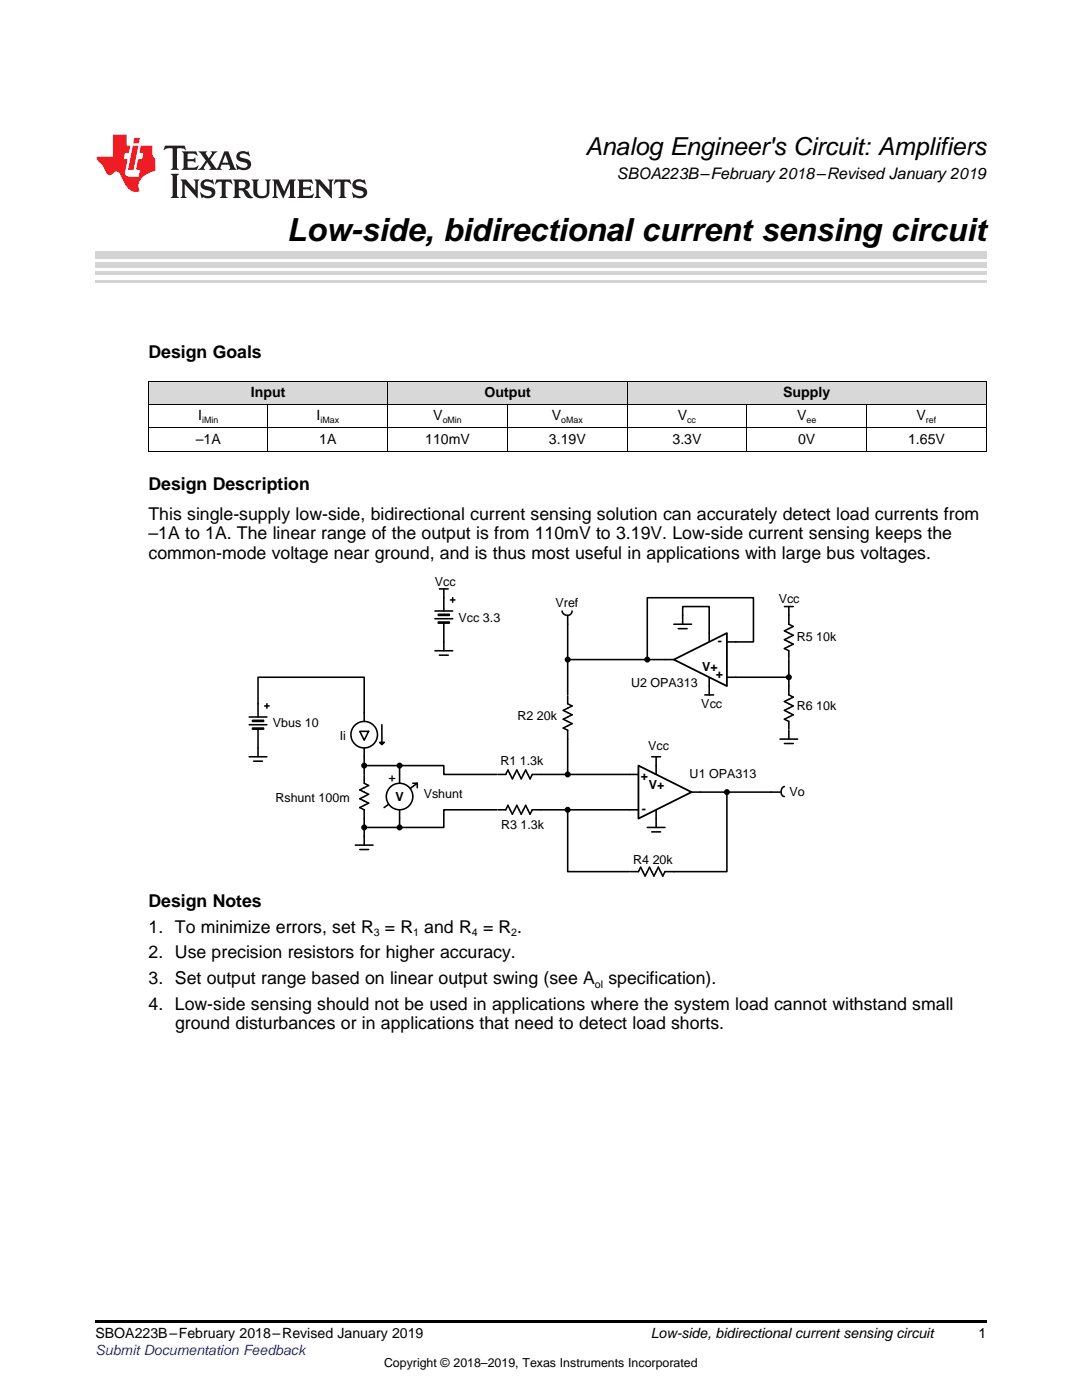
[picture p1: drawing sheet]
<svg xmlns="http://www.w3.org/2000/svg" width="216mm" height="279mm" viewBox="0 0 216 279" stroke-linecap="round" stroke-linejoin="round" font-family="sans-serif">
<g fill="#d8d8d8">
<path d="M29.6 76.1h23.9v4.7h-23.9z"/>
<path d="M53.5 76.1h23.9v4.7h-23.9z"/>
<path d="M77.4 76.1h23.9v4.7h-23.9z"/>
<path d="M101.3 76.1h23.9v4.7h-23.9z"/>
<path d="M125.2 76.1h23.8v4.7h-23.8z"/>
<path d="M149 76.1h23.9v4.7h-23.9z"/>
<path d="M172.9 76.1h23.9v4.7h-23.9z"/>
</g>
<path d="M19 263.5h177.8v.6h-177.8z" fill="#000"/>
<g fill="#000">
<circle cx="113.3" cy="131.6" r=".44"/>
<circle cx="129.2" cy="131.6" r=".44"/>
<circle cx="157.4" cy="135.2" r=".44"/>
<circle cx="72.7" cy="152.8" r=".44"/>
<circle cx="79.7" cy="152.8" r=".44"/>
<circle cx="113.3" cy="154.6" r=".44"/>
<circle cx="145" cy="158.1" r=".44"/>
<circle cx="72.7" cy="165.1" r=".44"/>
<circle cx="79.7" cy="165.1" r=".44"/>
<circle cx="113.3" cy="161.6" r=".44"/>
</g>
<g fill="none" stroke="#000" stroke-width=".31">
<path d="M87.7 117.5h1.7M88.6 117.5v1.8M86.8 129.9h3.5M87.7 130.8h1.7M88.6 128.1v1.8M113.3 138.9v1.6l.9 .4-1.8 .9 1.8 .9-1.8 .8 1.8 .9-1.8 .9 .9 .4v1.8M134.5 124.6h3.5M135.3 125.5h1.8M136.2 122.8v1.8M140.6 138.7h1.8M141.5 136.9v1.8M156.5 121.1h1.8"/>
<path d="M157.4 121.1v1.7M49.7 151h3.6M49.7 143.1h3.6M50.6 151.9h1.8M51.5 149.3v1.7M52.8 140.9h.9M53.3 140.5v.8M71.8 146h1.8l-.9 1.7zM72.7 142.2v1.8M72.7 149.3v1.7M72.7 154.8v1.5l.9 .5-1.8 .8 1.8 .9-1.8 .9 1.8 .9-1.8 .9 .9 .4v1.8M75.8 148.2h.8l-.4 .4z"/>
<path d="M76.2 144.6v3.6M99.4 154.6h1.5l.5-.9 .8 1.7 .9-1.7 .9 1.7 .9-1.7 .9 1.7 .4-.8h1.8M130 151h1.8M130.9 151v1.8M153.9 158.1h1.7M155.6 147.5h3.6M156.5 157a1.07 1.07 0 0 0-.6 1 1.07 1.07 0 0 0 .6 1M156.5 148.4h1.8M157.4 145.7v1.8M70.9 168.7h3.5M71.8 169.5h1.8M72.7 166.9v1.8"/>
<path d="M99.4 161.6h1.5l.5-.9 .8 1.8 .9-1.8 .9 1.8 .9-1.8 .9 1.8 .4-.9h1.8M125.9 174h1.5l.4-.9 .9 1.7 .9-1.7 .9 1.7 .9-1.7 .8 1.7 .5-.8h1.8M129.2 165.1h3.5M130 166h1.8M130.9 163.4v1.7"/>
<circle cx="113.3" cy="131.6" r=".44"/>
<circle cx="129.2" cy="131.6" r=".44"/>
<circle cx="157.4" cy="135.2" r=".44"/>
<circle cx="72.7" cy="152.8" r=".44"/>
<circle cx="72.7" cy="146.6" r="2.65"/>
<circle cx="79.7" cy="152.8" r=".44"/>
<circle cx="113.3" cy="154.6" r=".44"/>
<circle cx="145" cy="158.1" r=".44"/>
<circle cx="72.7" cy="165.1" r=".44"/>
<circle cx="79.7" cy="165.1" r=".44"/>
<circle cx="113.3" cy="161.6" r=".44"/>
</g>
<path d="M50.4 143.8h2.2v.2h-2.2z" fill-rule="evenodd" fill="#fff"/>
<path d="M49.7 144.6h3.6M50.4 143.8h2.2v.2h-2.2z" fill="none" stroke="#000" stroke-width=".31"/>
<path d="M50.4 145.3h2.2v.2h-2.2z" fill-rule="evenodd" fill="#fff"/>
<path d="M89.9 119.7h.9M90.3 119.3v.9M86.8 121.9h3.5M157.4 122.8v1.8l.9 .4-1.8 .9 1.8 .9-1.8 .9 1.8 .8-1.8 .9 .9 .5v1.5M157.4 136.9v1.8l.9 .4-1.8 .9 1.8 .9-1.8 .9 1.8 .9-1.8 .8 .9 .5v1.5M50.4 145.3h2.2v.2h-2.2zM51.5 140.5v2.6M51.5 145.5v3.8" fill="none" stroke="#000" stroke-width=".31"/>
<path d="M87.5 122.6h2.2v.2h-2.2z" fill-rule="evenodd" fill="#fff"/>
<path d="M86.8 123.5h3.5M87.5 122.6h2.2v.2h-2.2z" fill="none" stroke="#000" stroke-width=".31"/>
<path d="M87.5 124.1h2.2v.3h-2.2z" fill-rule="evenodd" fill="#fff"/>
<path d="M88.6 119.3v2.6M87.5 124.1h2.2v.3h-2.2zM88.6 124.4v3.7M125.6 154.6h1.8M130.9 152.8v1.8M138 158.1h1.8M125.6 161.6h1.8M130.9 161.6v1.8" fill="none" stroke="#000" stroke-width=".31"/>
<path d="M127.4 152.8l10.6 5.3-10.6 5.3z" fill="#fff"/>
<path d="M127.4 152.8l10.6 5.3-10.6 5.3z" fill="none" stroke="#000" stroke-width=".36"/>
<path d="M132.7 131.6h1.8M141.5 126.3v1.8M141.5 135.2v1.7M145 135.2h1.8M145 128.1h1.8" fill="none" stroke="#000" stroke-width=".31"/>
<path d="M134.5 131.6l10.5-5.3v10.6z" fill="#fff"/>
<path d="M134.5 131.6l10.5-5.3v10.6z" fill="none" stroke="#000" stroke-width=".36"/>
<path d="M79.7 154.6v1.7M82.4 156.3h.9M83.3 156.3l-6.7 4.9M83.3 156.3v.9M79.7 161.6v1.8" fill="none" stroke="#000" stroke-width=".31"/>
<circle cx="79.7" cy="159" r="2.65" fill="#fff"/>
<g fill="none" stroke="#000" stroke-width=".31">
<path d="M112.2 121.9a1.01 1.01 0 0 0 1.1 .9M113.3 122.8v15.9M113.3 131.6h19.4M114.2 121.9a.88 .88 0 0 1-.9 .9M136.2 122.8v-1.7h5.3v5.2M146.8 128.1h3.5v-8.8h-21.1v12.3M146.8 135.2h10.6M157.4 131.6v5.3M51.5 140.5v-5.3h21.2v7M72.7 152.8h7M72.7 151v3.6M79.7 152.8h8.9v1.8h10.5"/>
<path d="M79.7 152.8v1.8M108 154.6h17.6M113.3 147.5v7.1M139.8 158.1h14.1M145 158.1v15.9h-10.5M72.7 165.1h7M72.7 163.4v3.5M79.7 163.4v1.7M99.1 161.6h-10.5v3.5h-8.9M108 161.6h17.6M113.3 161.6v12.4h12.3"/>
<circle cx="79.7" cy="159" r="2.65"/>
</g>
<path d="M29.6 76h167.2M29.7 76.1v14M77.3 76.1v14M125.1 76.1v14M196.8 76.1v14M29.6 90h167.2M29.6 85.4h167.2M29.6 80.7h167.2M53.5 80.8v9.3M101.2 80.8v9.3M149 80.8v9.3M172.9 80.8v9.3" fill="none" stroke="#000" stroke-width=".2"/>
<path d="M19 56.1h177.8" fill="none" stroke="#d4d4d4" stroke-width=".42"/>
<g fill="#d4d4d4">
<path d="M19 54.2h177.8v.7h-177.8z"/>
<path d="M19 52.4h177.8v1h-177.8z"/>
<path d="M19 50.3h177.8v1.4h-177.8z"/>
</g>
<path d="M32.9 29.1l-.3 .9h.1a1.64 1.64 0 0 1 1.7-.3l.1 3.6-.4 .6h1.6l-.4-.6v-3.5v-.1l.4-.1a1.36 1.36 0 0 1 1.3 .4h.1l-.3-.9zM36.3 30.2l.3 .3v.3v2.5v.3l-.3 .3h3l.3-.9h-.1a1.87 1.87 0 0 1-2 .4l-.1-1.2h1.2l.4 .3v-1.1l-.4 .3-1.2 .1 .1-1.1 .2-.1a1.66 1.66 0 0 1 1.7 .5l.1-.1-.3-.8zM39.6 30.2l1.5 1.9-.9 1.2-.7 .6h1.4l-.3-.3 .7-1.2 .8 1.2-.3 .3h2.5l-.3-.3 .2-.7h1.5l.2 .6-.3 .4h1.6l-.4-.5-1.2-3.2h-.8l-1.2 2.9-.4 .6-1.3-1.8 .9-1.1 .6-.6h-1.4l.3 .3-.6 1.1-.6-1 .2-.4zM45 30.8l.6 1.7h-1.2zM47.4 30.6a1.04 1.04 0 0 0-.2 1.1 1.04 1.04 0 0 0 1 .6l1 .2a.5 .5 0 0 1 .2 .6 .5 .5 0 0 1-.5 .4 1.76 1.76 0 0 1-1.7-.8l-.1 .1 .3 1.1 .2-.1a2.54 2.54 0 0 0 2.2-.3 1.12 1.12 0 0 0 .2-1.2 1.12 1.12 0 0 0-1-.6l-1-.3a.4 .4 0 0 1-.2-.4 .4 .4 0 0 1 .4-.3 1.6 1.6 0 0 1 1.6 .5h.1l-.3-1-.3 .2-.2-.1a1.62 1.62 0 0 0-1.7 .3zM34.1 34.7l.3 .3 .1 .3v3.6l-.1 .3-.3 .3h1.6l-.3-.3-.1-.3v-3.6l.1-.3 .3-.3zM36 35.8l.4 .6v2.5l-.1 .3-.3 .3h1.2l-.3-.6v-2.1l2.6 2.8v-3.2l.3-.6h-1.2l.3 .4 .1 1.7-1.9-2.1zM40.3 36.2a1.04 1.04 0 0 0-.2 1.1 1.04 1.04 0 0 0 .9 .6l1 .3a.5 .5 0 0 1 .2 .5 .5 .5 0 0 1-.4 .4 1.76 1.76 0 0 1-1.8-.7h-.1l.3 1.1 .2-.1a2.55 2.55 0 0 0 2.3-.3 1.12 1.12 0 0 0 .2-1.2 1.12 1.12 0 0 0-1-.6l-1-.3a.41 .41 0 0 1-.2-.4 .41 .41 0 0 1 .4-.3 1.6 1.6 0 0 1 1.5 .5h.1l-.3-1-.2 .2-.2-.1a1.64 1.64 0 0 0-1.7 .3zM43.2 35.8l-.3 1h.1a.95 .95 0 0 1 1.2-.5v2.6v.3l-.4 .3h1.6l-.3-.3-.1-.3v-2.4l.3-.2a1.02 1.02 0 0 1 1 .5h.1l-.3-1zM46.5 35.8l.3 .4v.2v2.5v.3l-.3 .3h1.5l-.3-.3-.1-1.2a.9 .9 0 0 1 1.2 .8 1.07 1.07 0 0 0 1.7 .6 1.97 1.97 0 0 1-1.1-1.3l-.5-.3a.98 .98 0 0 0 1-1 .98 .98 0 0 0-1-.9zM47.7 36.3h.2a.81 .81 0 0 1 1.1 .6 .64 .64 0 0 1-.7 .7h-.7zM50.2 35.8l.3 .4 .1 .2v1.9a1.59 1.59 0 0 0 2.1 1.2 1.15 1.15 0 0 0 1.1-1.2v-2.1l.3-.4h-1.2l.3 .6v1.9a.97 .97 0 0 1-.7 .9 .97 .97 0 0 1-1.1-.6l-.1-2.2 .1-.2 .3-.4zM54.3 35.8l.3 .4 .1 .2v2.5l-.4 .6h1.2l-.4-.6v-2.3l1.4 3 1.4-3v2.3l-.4 .6h1.5l-.3-.3v-.3v-2.5v-.2l.3-.4h-1.3l-1 2.4-1.1-2.4zM59.3 35.8l.3 .4 .1 .2v2.5l-.1 .3-.3 .3h3l.4-.8-.1-.1a1.88 1.88 0 0 1-2.1 .4v-1.2h1.2l.3 .3v-1l-.3 .2-1.2 .1v-1l.3-.1a1.66 1.66 0 0 1 1.6 .4h.1l-.3-.9zM62.8 35.8l.3 .6v2.5v.3l-.3 .3h1.2l-.4-.6v-2.1l2.6 2.8v-3.2l.3-.6h-1.1l.3 .4v1.7l-1.8-2.1zM66.9 35.8l-.3 1h.1a.95 .95 0 0 1 1.2-.5v2.6v.3l-.4 .3h1.6l-.3-.3-.1-.3v-2.4l.3-.2a1.02 1.02 0 0 1 1 .5h.1l-.3-1zM70.6 36.2a1.04 1.04 0 0 0-.2 1.1 1.04 1.04 0 0 0 .9 .6l1 .3a.5 .5 0 0 1 .2 .5 .5 .5 0 0 1-.4 .4 1.75 1.75 0 0 1-1.8-.7h-.1l.3 1.1 .2-.1a2.56 2.56 0 0 0 2.3-.3 1.12 1.12 0 0 0 .2-1.2 1.12 1.12 0 0 0-1-.6l-1-.3a.4 .4 0 0 1-.2-.4 .4 .4 0 0 1 .4-.3 1.6 1.6 0 0 1 1.5 .5h.1l-.3-1-.2 .2-.2-.1a1.64 1.64 0 0 0-1.7 .3z" fill="#231f20"/>
<path d="M22.5 26.9v4.4h-3.2a2.57 2.57 0 0 0 1.2 1.7l.4 .8a1.22 1.22 0 0 0 1.3 1.1l.2-.2a.9 .9 0 0 1 1-.5 .9 .9 0 0 1 .7 .9l.5 1.1a2.58 2.58 0 0 0 3.3 1.9 2.35 2.35 0 0 1 .9-3.1l1.1-.6 1.1-.3v-2.3a1.45 1.45 0 0 1-.6-1.3v-1.5h-2.3l-.3 1.5h.8l-.2 1.3h-.9l-.3 1.6 .1 .4 .7 .1-.3 1.4h-1.1a1.52 1.52 0 0 1-1.7-.6l.6-2.9h-.8l.2-1.3h.8l.3-1.5h-.7v-2.1zM26.5 29l-1 4.9h1.2l.9-4.9zM26.8 27.5l-.2 1.1h1.1l.2-1.1z" fill="#ee1d23"/>
<text font-size="6.3" x="57.3" y="48">Low-side, bidirectional current sensing circuit</text>
<text font-size="4.9" x="116.8" y="30.9">Analog Engineer's Circuit: Amplifiers</text>
<g font-size="3.5">
<text x="29.6" y="71.5">Design Goals</text>
<text x="29.6" y="97.8">Design Description</text>
<text x="29.6" y="103.8">This single-supply low-side, bidirectional current sensing solution can accurately detect load currents from</text>
<text x="29.6" y="107.6">–1A to 1A. The linear range of the output is from 110mV to 3.19V. Low-side current sensing keeps the</text>
<text x="29.6" y="111.5">common-mode voltage near ground, and is thus most useful in applications with large bus voltages.</text>
<text x="29.6" y="181">Design Notes</text>
<text x="29.6" y="186.1">1. To minimize errors, set R = R and R = R .</text>
<text x="29.6" y="191.3">2. Use precision resistors for higher accuracy.</text>
<text x="29.6" y="196.4">3. Set output range based on linear output swing (see A</text>
<text x="121.4" y="196.4">specification).</text>
<text x="29.6" y="201.6">4. Low-side sensing should not be used in applications where the system load cannot withstand small</text>
<text x="34.9" y="205.5">ground disturbances or in applications that need to detect load shorts.</text>
</g>
<text font-size="3.2" x="123.1" y="35.7">SBOA223B–February 2018–Revised January 2019</text>
<g font-size="2.8">
<text x="39.5" y="83.9">I</text>
<text x="50.1" y="79.2">Input</text>
<text x="63.2" y="83.9">I</text>
<text x="86.5" y="83.9">V</text>
<text x="96.7" y="79.2">Output</text>
<text x="110.1" y="83.9">V</text>
<text x="135.3" y="83.9">V</text>
<text x="156.3" y="79.2">Supply</text>
<text x="159.1" y="83.9">V</text>
<text x="182.9" y="83.9">V</text>
<text x="39.1" y="88.5">–1A</text>
<text x="63.7" y="88.5">1A</text>
<text x="84.8" y="88.5">110mV</text>
<text x="109.5" y="88.5">3.19V</text>
<text x="134.2" y="88.5">3.3V</text>
<text x="159.2" y="88.5">0V</text>
<text x="181.2" y="88.5">1.65V</text>
<text x="19" y="267.1">SBOA223B–February 2018–Revised January 2019</text>
<text x="129.9" y="267.1">Low-side, bidirectional current sensing circuit</text>
<text x="195.3" y="267">1</text>
</g>
<text font-size="2.8" fill="#00f" x="19" y="270.4">Submit Documentation Feedback</text>
<g font-size="2.5">
<text x="86.8" y="117">Vcc</text>
<text x="91.5" y="124.1">Vcc 3.3</text>
<text x="110.8" y="121.2">Vref</text>
<text x="155.4" y="120.4">Vcc</text>
<text x="143.2" y="128.8">-</text>
<text x="159" y="127.9">R5 10k</text>
<text x="125.9" y="137.1">U2 OPA313</text>
<text x="140.1" y="134">V+</text>
<text x="142.8" y="135.3">+</text>
<text x="103.3" y="143.8">R2 20k</text>
<text x="139.9" y="141.3">Vcc</text>
<text x="159" y="141.8">R6 10k</text>
<text x="54.5" y="145.1">Vbus 10</text>
<text x="67.8" y="147.6">Ii</text>
<text x="129.3" y="149.7">Vcc</text>
<text x="99.8" y="152.8">R1 1.3k</text>
<text x="127.9" y="155.8">+</text>
<text x="137.6" y="155.2">U1 OPA313</text>
<text x="55" y="160.1">Rshunt 100m</text>
<text x="77.5" y="156">+</text>
<text x="78.9" y="159.9">V</text>
<text x="84.5" y="159.2">Vshunt</text>
<text x="129.5" y="157.5">V+</text>
<text x="157.6" y="158.9">Vo</text>
<text x="100" y="165.4">R3 1.3k</text>
<text x="128.1" y="162.2">-</text>
<text x="126.4" y="172.4">R4 20k</text>
<text x="76.6" y="272.7">Copyright © 2018–2019, Texas Instruments Incorporated</text>
</g>
<g font-size="2.1">
<text x="74.6" y="186.8">3</text>
<text x="82.4" y="186.8">1</text>
<text x="94.2" y="186.8">4</text>
<text x="102" y="186.8">2</text>
<text x="118.7" y="197.1">ol</text>
</g>
<g font-size="1.8">
<text x="40.3" y="84.4">iMin</text>
<text x="64" y="84.4">iMax</text>
<text x="88.3" y="84.4">oMin</text>
<text x="112" y="84.4">oMax</text>
<text x="137.1" y="84.4">cc</text>
<text x="160.9" y="84.4">ee</text>
<text x="184.7" y="84.4">ref</text>
</g>
</svg>
